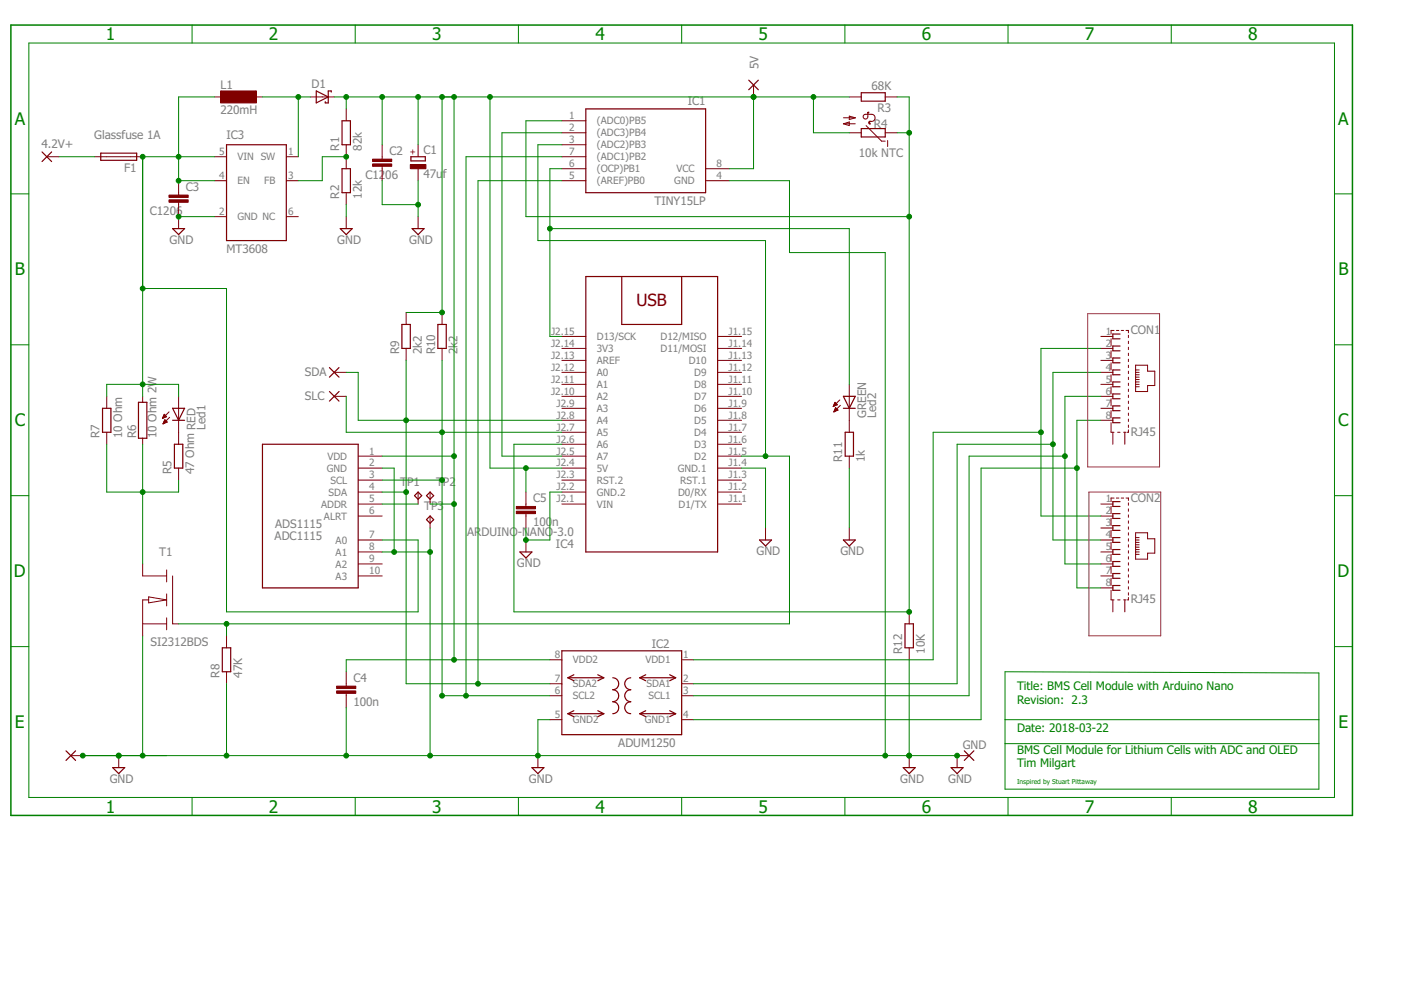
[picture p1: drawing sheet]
<svg xmlns="http://www.w3.org/2000/svg" width="297mm" height="210mm" viewBox="0 0 297 210" stroke-linecap="round" stroke-linejoin="round" font-family="sans-serif">
<g fill="none" stroke="#800000" stroke-width=".25">
<path d="M67.1 19.3l2.5 1.3-2.5 1.2zM70.2 19.5v-.2h-.6v2.5h-.6v-.2M158.7 17l2.1 2M160.8 17l-2.1 2M182.6 19.7h5.1v1.7h-5.1zM8.9 32.2l2 2M10.9 32.2l-2 2M21.4 32.5h7.6v1.5h-7.6zM48 30.7h12.7v20.3h-12.7zM72.5 35.8h1.8v5.1h-1.8zM72.5 25.6h1.8v5.1h-1.8zM87.1 33.2h3.1v.9h-3.1z"/>
<path d="M124.2 23.1h25.4v17.8h-25.4zM182.6 27.3h5.1v1.7h-5.1zM36.6 48.5h2.5l-1.2 1.2zM72.1 48.5h2.6l-1.3 1.2zM87.4 48.5h2.5l-1.3 1.2zM124.2 58.6h27.9v58.4h-27.9zM131.8 58.6v10.2h12.7v-10.2M69.8 77.9l2.1 2.1M71.9 77.9l-2.1 2.1M85.2 68.8h1.8v5.1h-1.8zM92.8 68.8h1.8v5.1h-1.8zM237.5 70.8h-1.6v1h1.6"/>
<path d="M237.5 73.4h-1.6v1h1.6M237.5 75.9h-1.6v1h1.6M237.5 78.4h-1.6v1.1h1.6M21.7 86.6h1.8v5.1h-1.8zM29.4 85.3h1.7v7.6h-1.7zM36.6 86.6h2.5l-1.2 2.5zM36.6 89.1h2.5M37 94.2h1.8v5.1h-1.8zM55.6 94.2h20.3v30.5h-20.3zM69.8 83l2.1 2M71.9 83l-2.1 2M178.8 84h2.5l-1.2 2.6z"/>
<path d="M178.8 86.6h2.5M179.2 91.7h1.8v5h-1.8zM237.5 81h-1.6v1h1.6M237.5 83.5h-1.6v1h1.6M237.5 86.1h-1.6v1h1.6M237.5 88.6h-1.6v1h1.6M87.9 105.1l.7-.8 .8 .8-.8 .8zM90.4 110.2l.8-.8 .7 .8-.7 .7zM91.2 104.3l.7 .8-.7 .8-.8-.8zM110.2 117h2.6l-1.3 1.3zM161 114.5h2.6l-1.3 1.3zM178.8 114.5h2.5l-1.2 1.3z"/>
<path d="M237.5 106.4h-1.6v1h1.6M237.5 108.9h-1.6v1h1.6M237.5 111.4h-1.6v1.1h1.6M237.5 114h-1.6v1h1.6M237.5 116.5h-1.6v1h1.6M237.5 119.1h-1.6v1h1.6M47.1 137.4h1.8v5h-1.8zM119.1 138h25.4v17.8h-25.4zM191.9 132.3h1.8v5.1h-1.8zM237.5 121.6h-1.6v1h1.6M237.5 124.1h-1.6v1.1h1.6M14 159.2l2 2"/>
<path d="M16 159.2l-2 2M120.4 143.7h7.6M120.4 151.3h7.6M120.4 143.7l1.3 .6M120.4 151.3l1.3 .7M121.7 150.7l-1.3 .6M121.7 143.1l-1.3 .6M126.7 143.1l1.3 .6M126.7 150.7l1.3 .6M128 143.7l-1.3 .6M128 151.3l-1.3 .7M129.9 143.7a1.27 1.27 0 0 1 1.3 1.3 1.27 1.27 0 0 1-1.3 1.2 1.27 1.27 0 0 1 1.3 1.3 1.27 1.27 0 0 1-1.3 1.3 1.27 1.27 0 0 1 1.3 1.3 1.27 1.27 0 0 1-1.3 1.2"/>
<path d="M133.7 143.7a1.27 1.27 0 0 0-1.2 1.3 1.27 1.27 0 0 0 1.2 1.2 1.27 1.27 0 0 0-1.2 1.3 1.27 1.27 0 0 0 1.2 1.3 1.27 1.27 0 0 0-1.2 1.3 1.27 1.27 0 0 0 1.2 1.2M135.6 143.7h7.7M135.6 143.7l1.3 .6M135.6 151.3h7.7M135.6 151.3l1.3 .7M136.9 143.1l-1.3 .6M136.9 150.7l-1.3 .6M142 143.1l1.3 .6M142 150.7l1.3 .6M143.3 143.7l-1.3 .6M143.3 151.3l-1.3 .7M204.4 159.2l2.1 2"/>
<path d="M206.5 159.2l-2.1 2M23.9 162.8h2.5l-1.2 1.2zM112.8 162.8h2.5l-1.3 1.2zM191.5 162.8h2.5l-1.2 1.2zM201.7 162.8h2.5l-1.3 1.2z"/>
</g>
<g fill="none" stroke="#800000" stroke-width=".21">
<path d="M159.8 18v2.6M9.9 33.2h2.6M20.1 33.2h10.1M37.9 38.3v3.1M45.5 33.2h2.5M45.5 20.6h2.5M45.5 38.3h2.5M53.1 20.6h2.5M60.7 33.2h2.5M60.7 38.3h2.5M65.8 20.6h5.1M73.4 23.1v2.5"/>
<path d="M73.4 30.7v5.1M81 30.7v3M81 35.3v3M88.6 30.7v2.5M88.6 35.8v2.5M119.1 33.2h5.1M119.1 28.2h5.1M119.1 30.7h5.1M119.1 25.6h5.1M119.1 35.8h5.1M119.1 38.3h5.1M149.6 35.8h5.1"/>
<path d="M149.6 38.3h5.1M178.8 26.2l1.3-.3v.7zM178.8 25h2.5M178.8 26.2h2.5M180.1 24.6l1.2 .4-1.2 .4zM180.1 20.6h2.5M180.1 28.2h2.5M183.6 26.6l3.3 3.3h.8M184 24v.7a.5 .5 0 0 1-.5 .5 .5 .5 0 0 1-.5-.5 .5 .5 0 0 1 .5-.5h1.3a.77 .77 0 0 1 .7 .9 .77 .77 0 0 1-1 .6M187.7 20.6h2.5M187.7 28.2h2.5M188.2 29.8v1.3"/>
<path d="M37.9 42.9v5.6M45.5 45.9h2.5M60.7 45.9h2.5M73.4 40.9v2.5M73.4 45.9v2.6M88.6 45.9v2.6M70.9 79h2.5M86.1 66.3v2.5M86.1 73.9v2.5M93.7 66.3v2.5M93.7 73.9v2.5M119.1 79h5.1"/>
<path d="M119.1 71.3h5.1M119.1 73.9h5.1M119.1 76.4h5.1M152.1 79h5.1M152.1 71.3h5.1M152.1 73.9h5.1M152.1 76.4h5.1M233.4 79h2.5M233.4 71.3h2.5M233.4 73.9h2.5M233.4 76.4h2.5M235.6 71.8v1.6"/>
<path d="M235.6 74.4v1.5M235.6 76.9v1.5M235.6 79.5v1.5M236.2 70.1h-.6v.7M236.7 70.1h.5M237.7 70.1h.5M238.7 70.1h.5v.5M239.2 71.1v.5M239.2 72.3v.6M239.2 73.6v.5M239.2 74.9v.5M239.2 76.2v.5"/>
<path d="M239.2 77.4v.5M239.2 78.7v.5M239.2 80v.5M240.8 79h.7M240.8 77.4h2.5v1.3h1.5v3h-1.5v1.3h-2.5zM240.8 78.4h.7M240.8 79.5h.7M240.8 80h.7M22.6 84v2.6M22.6 91.7v2.5M30.2 84v1.3M30.2 92.9v1.3"/>
<path d="M34.5 88.6h.2M34.5 88.5h.5M34.6 88.4h.7M34.6 89.8h.1M34.6 88.2h.6M34.6 89.7h.3M34.7 88.1h.4M34.7 89.6h.5M34.7 88h.3M34.7 89.5h.7M34.8 89.3h.5M34.8 87.9h.1"/>
<path d="M34.8 87.8l.5 .5-.9 .4zM34.8 89.2h.4M34.9 89.1h.2M34.9 89l.6 .5-.9 .4zM35.8 87.3l-1.4 1.4M36 88.5l-1.4 1.4M37.9 84v10.2M37.9 99.3v2.5M70.9 84h2.5M75.9 96.7h5.1M75.9 99.3h5.1M119.1 86.6h5.1"/>
<path d="M119.1 89.1h5.1M119.1 84h5.1M119.1 91.7h5.1M119.1 81.5h5.1M119.1 96.7h5.1M119.1 99.3h5.1M119.1 94.2h5.1M152.1 86.6h5.1M152.1 89.1h5.1M152.1 84h5.1M152.1 91.7h5.1M152.1 81.5h5.1"/>
<path d="M152.1 96.7h5.1M152.1 99.3h5.1M152.1 94.2h5.1M176.7 86.1h.2M176.7 86h.5M176.8 87.3h.1M176.8 85.8h.7M176.8 85.7h.6M176.8 87.2h.3M176.9 85.6h.4M176.9 87h.5M177 85.5h.2"/>
<path d="M177 86.9h.6M177 85.3h.1M177 86.8h.5M177 85.3l.5 .5-.8 .4zM177.1 86.7h.3M177.1 86.6h.2M177.1 86.4h.1M177.2 86.4l-.4 .9M177.2 86.4l.5 .6-.9 .3M178.1 84.8l-1.4 1.4M178.2 85.9l-1.4 1.4M180.1 81.5v10.2"/>
<path d="M180.1 96.7v2.6M233.4 86.6h2.5M233.4 89.1h2.5M233.4 84h2.5M233.4 81.5h2.5M235.6 89.6v2.1h.6M235.6 82v1.5M235.6 84.5v1.6M235.6 87.1v1.5M235.9 91.7v2.5M237 91.7h.5M238.2 91.7h.5"/>
<path d="M238.5 91.7v2.5M239.2 91.1v.6h-.2M239.2 81.2v.5M239.2 82.5v.5M239.2 83.8v.5M239.2 85v.6M239.2 86.3v.5M239.2 87.6v.5M239.2 88.9v.5M239.2 90.1v.5M240.8 80.5h.7M240.8 81h.7"/>
<path d="M240.8 81.5h.7M240.8 82h.7M30.2 119.6v2.5h5.1M75.9 114.5h5.1M75.9 117h5.1M75.9 106.9h5.1M75.9 109.4h5.1M75.9 119.6h5.1M75.9 101.8h5.1M75.9 104.3h5.1M88.6 104.3v2.6M91.2 104.3v2.6"/>
<path d="M91.2 109.4v2.6M111.5 104.3v3.1M111.5 108.9v3.1M111.5 114.5v2.5M119.1 106.9h5.1M119.1 101.8h5.1M119.1 104.3h5.1M152.1 106.9h5.1M152.1 101.8h5.1M152.1 104.3h5.1M162.3 112v2.5M180.1 112v2.5"/>
<path d="M233.4 114.5h2.5M233.4 117h2.5M233.4 106.9h2.5M233.4 109.4h2.5M233.4 112h2.5M233.4 119.6h2.5M235.6 107.4v1.5M235.6 109.9v1.5M235.6 112.5v1.5M235.6 115v1.5M235.6 117.5v1.6M236.2 105.6h-.6v.8"/>
<path d="M236.7 105.6h.5M237.7 105.6h.5M238.7 105.6h.5v.5M239.2 106.6v.5M239.2 107.9v.5M239.2 109.2v.5M239.2 110.4v.5M239.2 111.7v.5M239.2 113v.5M239.2 114.2v.5M239.2 115.5v.5M239.2 116.8v.5"/>
<path d="M239.2 118v.6M239.2 119.3v.5M240.8 113h2.5v1.2h1.5v3.1h-1.5v1.3h-2.5zM240.8 114h.7M240.8 114.5h.7M240.8 115h.7M240.8 115.5h.7M240.8 116h.7M240.8 116.5h.7M240.8 117h.7M240.8 117.5h.7M30.2 132.3h5.1"/>
<path d="M31.5 127.2h-1.3v7.6M31.5 126.6l3.8 .6-3.8 .6zM35.3 120.8v2.6M35.3 125.9v2.6M35.3 131v2.5M36.6 122.1v10.2h1.3M48 134.8v2.6M75.9 122.1h5.1M116.6 139.9h2.5M144.5 139.9h2.6M192.8 129.7v2.6M192.8 137.4v2.5"/>
<path d="M233.4 122.1h2.5M233.4 124.7h2.5M235.6 125.2v2h.6M235.6 120.1v1.5M235.6 122.6v1.5M235.9 127.2v2.5M237 127.2h.5M238.2 127.2h.5M238.5 127.2v2.5M239.2 126.7v.5h-.2M239.2 120.6v.5M239.2 121.9v.5"/>
<path d="M239.2 123.1v.5M239.2 124.4v.5M239.2 125.7v.5M48 142.4v2.6M73.4 142.4v3.1M73.4 147v3.1M116.6 145h2.5M116.6 147.5h2.5M116.6 152.6h2.5M144.5 145h2.6M144.5 147.5h2.6M144.5 152.6h2.6"/>
<path d="M15 160.2h2.5M25.2 160.2v2.6M114 160.2v2.6M192.8 160.2v2.6M205.5 160.2h-2.6v2.6"/>
</g>
<g fill="#800000" stroke="#800000" stroke-width=".21">
<path d="M184.3 25.7h.2l-.2 .3 .2 .3-.3-.2z" fill-rule="evenodd"/>
<path d="M184 23.8h.2l-.1 .2h-.2z" fill-rule="evenodd"/>
</g>
<g fill="#800000" stroke="#800000" stroke-width=".21">
<path d="M87 34.9h3.3v.9h-3.3z"/>
<path d="M79 34.8h4.1v.5h-4.1z"/>
<path d="M79 33.7h4.1v.5h-4.1z"/>
<path d="M35.8 42.4h4.1v.5h-4.1z"/>
<path d="M35.8 41.4h4.1v.5h-4.1z"/>
<path d="M46.8 19.3h7.6v2.5h-7.6z"/>
<path d="M71.4 146.5h4v.5h-4z"/>
<path d="M71.4 145.5h4v.5h-4z"/>
<path d="M109.5 108.4h4v.5h-4z"/>
<path d="M109.5 107.4h4v.5h-4z"/>
</g>
<path d="M2.3 5.3h284.4v167.6h-284.4z" fill="none" stroke="#008000" stroke-width=".32"/>
<g fill="none" stroke="#008000" stroke-width=".21">
<path d="M6.1 9.1h276.8v160h-276.8zM40.7 5.3v3.8M75.3 5.3v3.8M109.9 5.3v3.8M144.5 5.3v3.8M179.1 5.3v3.8M213.7 5.3v3.8M248.3 5.3v3.8M12.5 33.2h7.6M45.5 33.2h-15.3v50.8M45.5 20.6h-7.6v17.7h7.6M55.6 20.6h10.2"/>
<path d="M63.2 20.6v12.6M70.9 20.6h109.2M73.4 33.2h-5.1v5.1h-5.1M73.4 20.6v2.5M81 20.6v10.1M81 38.3v5.1h7.6M88.6 20.6v10.1M88.6 38.3v7.6M93.7 20.6v45.7h-7.6M96.3 20.6v119.3M103.9 20.6v78.7h15.2M119.1 33.2h-20.3v114.3"/>
<path d="M119.1 28.2h-12.7v68.5h12.7M119.1 25.6h-7.6v20.3h81.3M119.1 35.8h-2.5v35.5h2.5M119.1 30.7h-5.1v20.3h48.3v45.7M119.1 38.3h-17.8v106.7M154.7 38.3h12.7v15.3h20.3v106.6M159.8 20.6v15.2h-5.1M172.5 20.6v7.6h7.6M190.2 20.6h2.6v109.1h-83.8v-35.5h10.1M190.2 28.2h2.6M2.3 41.1h3.8M37.9 45.9h7.6"/>
<path d="M73.4 43.4v2.5M116.6 48.5h63.5v33M282.9 41.1h3.8M2.3 73.1h3.8M30.2 61.2h17.8v68.5h40.6v-15.2h-7.6M73.4 79h2.5v10.1h43.2M86.1 76.4v68.6h30.5M93.7 76.4v71.1h22.9M233.4 79h-10.2v35.5h10.2M233.4 73.9h-12.7v35.5h12.7M282.9 73.1h3.8M22.6 94.2v10.1h15.3v-2.5"/>
<path d="M22.6 84v-2.5h15.3v2.5M30.2 94.2v25.4M73.4 84v7.7h45.7M81 96.7h15.3M81 99.3h2.6v17.7M111.5 99.3v5M157.2 96.7h10.2v35.6h-129.5M157.2 99.3h5.1v12.7M180.1 99.3v12.7M220.7 91.7h-22.9v48.2h-50.7M223.2 94.2h-20.3v50.8h-55.8M225.8 96.7h-20.3v50.8h-58.4"/>
<path d="M228.3 99.3h-20.3v53.3h-60.9M233.4 84h-7.6v35.6h7.6M233.4 89.1h-5.1v35.6h5.1M2.3 105.1h3.8M81 104.3h5.1M81 117h10.2M81 106.9h7.6M81 101.8h12.7M91.2 112v48.2M91.2 106.9h5.1M119.1 104.3h-2.5v10.2h-5.1v-2.5M282.9 105.1h3.8"/>
<path d="M2.3 137.1h3.8M30.2 134.8v25.4M48 132.3v2.5M116.6 139.9h-43.2v2.5M192.8 139.9v20.3M282.9 137.1h3.8M48 145v15.2M73.4 150.1v10.1M116.6 152.6h-2.6v7.6M213.1 142.4l66.5 .3v24.6h-66.5zM213.1 152.6h66.5M213.1 157.7h66.5"/>
<path d="M17.5 160.2h185.4M40.7 169.1v3.8M75.3 169.1v3.8M109.9 169.1v3.8M144.5 169.1v3.8M179.1 169.1v3.8M213.7 169.1v3.8M248.3 169.1v3.8"/>
</g>
<g fill="#008000" stroke="#008000" stroke-width=".21">
<circle cx="223.2" cy="94.2" r=".51"/>
<circle cx="225.8" cy="96.7" r=".51"/>
<circle cx="111.5" cy="114.5" r=".51"/>
<circle cx="30.2" cy="81.5" r=".51"/>
<circle cx="37.9" cy="38.3" r=".51"/>
<circle cx="37.9" cy="33.2" r=".51"/>
<circle cx="30.2" cy="33.2" r=".51"/>
<circle cx="30.2" cy="61.2" r=".51"/>
<circle cx="30.2" cy="104.3" r=".51"/>
<circle cx="25.2" cy="160.2" r=".51"/>
<circle cx="192.8" cy="160.2" r=".51"/>
<circle cx="114" cy="160.2" r=".51"/>
<circle cx="48" cy="160.2" r=".51"/>
<circle cx="73.4" cy="160.2" r=".51"/>
<circle cx="17.5" cy="160.2" r=".51"/>
<circle cx="30.2" cy="160.2" r=".51"/>
<circle cx="202.9" cy="160.2" r=".51"/>
<circle cx="187.7" cy="160.2" r=".51"/>
<circle cx="91.2" cy="160.2" r=".51"/>
<circle cx="91.2" cy="117" r=".51"/>
<circle cx="83.6" cy="117" r=".51"/>
<circle cx="96.3" cy="139.9" r=".51"/>
<circle cx="96.3" cy="20.6" r=".51"/>
<circle cx="93.7" cy="66.3" r=".51"/>
<circle cx="93.7" cy="20.6" r=".51"/>
<circle cx="159.8" cy="20.6" r=".51"/>
<circle cx="172.5" cy="20.6" r=".51"/>
<circle cx="73.4" cy="20.6" r=".51"/>
<circle cx="81" cy="20.6" r=".51"/>
<circle cx="88.6" cy="20.6" r=".51"/>
<circle cx="103.9" cy="20.6" r=".51"/>
<circle cx="96.3" cy="96.7" r=".51"/>
<circle cx="111.5" cy="99.3" r=".51"/>
<circle cx="96.3" cy="106.9" r=".51"/>
<circle cx="220.7" cy="91.7" r=".51"/>
<circle cx="228.3" cy="99.3" r=".51"/>
<circle cx="48" cy="132.3" r=".51"/>
<circle cx="162.3" cy="96.7" r=".51"/>
<circle cx="101.3" cy="145" r=".51"/>
<circle cx="86.1" cy="89.1" r=".51"/>
<circle cx="86.1" cy="104.3" r=".51"/>
<circle cx="93.7" cy="91.7" r=".51"/>
<circle cx="93.7" cy="147.5" r=".51"/>
<circle cx="98.8" cy="147.5" r=".51"/>
<circle cx="93.7" cy="101.8" r=".51"/>
<circle cx="192.8" cy="129.7" r=".51"/>
<circle cx="192.8" cy="45.9" r=".51"/>
<circle cx="192.8" cy="28.2" r=".51"/>
<circle cx="37.9" cy="45.9" r=".51"/>
<circle cx="88.6" cy="43.4" r=".51"/>
<circle cx="73.4" cy="33.2" r=".51"/>
<circle cx="63.2" cy="20.6" r=".51"/>
<circle cx="116.6" cy="48.5" r=".51"/>
</g>
<path d="M230.6 66.5h15.3v32.5h-15.3zM230.9 104.3h15.2v30.5h-15.2z" fill="none" stroke="#800080" stroke-width=".21"/>
<g font-size="3.7" fill="#008000">
<text x="22.4" y="8.5">1</text>
<text x="57" y="8.5">2</text>
<text x="91.6" y="8.5">3</text>
<text x="126.2" y="8.5">4</text>
<text x="160.8" y="8.5">5</text>
<text x="195.4" y="8.5">6</text>
<text x="230" y="8.5">7</text>
<text x="264.6" y="8.5">8</text>
<text x="3.1" y="26.4">A</text>
<text x="283.7" y="26.4">A</text>
<text x="3.1" y="58.4">B</text>
<text x="283.8" y="58.4">B</text>
<text x="3.1" y="90.4">C</text>
<text x="283.7" y="90.4">C</text>
<text x="3" y="122.4">D</text>
<text x="283.6" y="122.4">D</text>
<text x="3.2" y="154.4">E</text>
<text x="283.8" y="154.4">E</text>
<text x="22.4" y="172.3">1</text>
<text x="57" y="172.3">2</text>
<text x="91.6" y="172.3">3</text>
<text x="126.2" y="172.3">4</text>
<text x="160.8" y="172.3">5</text>
<text x="195.4" y="172.3">6</text>
<text x="230" y="172.3">7</text>
<text x="264.6" y="172.3">8</text>
</g>
<text font-size="3.6" fill="#800000" x="134.9" y="65">USB</text>
<g font-size="2.5" fill="#808080">
<text x="160.9" y="14.6" transform="rotate(-90 160.9 14.6)">5V</text>
<text x="46.7" y="18.8">L1</text>
<text x="66" y="18.6">D1</text>
<text x="145.8" y="22.3">IC1</text>
<text x="184.8" y="19">68K</text>
<text x="186.1" y="23.8">R3</text>
<text x="20" y="29.6">Glassfuse 1A</text>
<text x="46.7" y="24.1">220mH</text>
<text x="48" y="29.4">IC3</text>
<text x="185.3" y="27.1">R4</text>
<text x="8.8" y="31.4">4.2V+</text>
<text x="71.9" y="32" transform="rotate(-90 71.9 32)">R1</text>
<text x="76.7" y="32" transform="rotate(-90 76.7 32)">82k</text>
<text x="82.6" y="32.9">C2</text>
<text x="89.8" y="32.8">C1</text>
<text x="182.1" y="33.4">10k NTC</text>
<text x="26.3" y="36.4">F1</text>
<text x="39.4" y="40.5">C3</text>
<text x="77.5" y="37.9">C12</text>
<text x="81.7" y="37.9">06</text>
<text x="89.8" y="37.8">47u</text>
<text x="93.9" y="37.8">f</text>
<text x="31.8" y="45.6">C1206</text>
<text x="71.9" y="42.1" transform="rotate(-90 71.9 42.1)">R2</text>
<text x="76.7" y="42.1" transform="rotate(-90 76.7 42.1)">12k</text>
<text x="138.8" y="43.4">TINY15LP</text>
<text x="36" y="51.6">GND</text>
<text x="48" y="53.6">MT3608</text>
<text x="71.5" y="51.6">GND</text>
<text x="86.7" y="51.6">GND</text>
<text x="239.8" y="70.8">CON1</text>
<text x="84.6" y="75.1" transform="rotate(-90 84.6 75.1)">R9</text>
<text x="89.4" y="75.1" transform="rotate(-90 89.4 75.1)">2k2</text>
<text x="92.2" y="75.1" transform="rotate(-90 92.2 75.1)">R10</text>
<text x="97" y="75.1" transform="rotate(-90 97 75.1)">2k2</text>
<text x="64.7" y="79.6">SDA</text>
<text x="64.7" y="84.7">SLC</text>
<text x="183.6" y="88.6" transform="rotate(-90 183.6 88.6)">GREEN</text>
<text x="185.8" y="88.6" transform="rotate(-90 185.8 88.6)">Led2</text>
<text x="21.1" y="92.9" transform="rotate(-90 21.1 92.9)">R7</text>
<text x="25.9" y="92.9" transform="rotate(-90 25.9 92.9)">10 Ohm</text>
<text x="28.9" y="92.9" transform="rotate(-90 28.9 92.9)">R6</text>
<text x="33.2" y="92.9" transform="rotate(-90 33.2 92.9)">10 Ohm 2W</text>
<text x="43.6" y="91.1" transform="rotate(-90 43.6 91.1)">Led1</text>
<text x="239.8" y="92.4">RJ45</text>
<text x="36.4" y="100.5" transform="rotate(-90 36.4 100.5)">R5</text>
<text x="41.2" y="100.5" transform="rotate(-90 41.2 100.5)">47 Ohm RED</text>
<text x="178.6" y="98" transform="rotate(-90 178.6 98)">R11</text>
<text x="183.4" y="98" transform="rotate(-90 183.4 98)">1k</text>
<text x="84.8" y="103.1">T</text>
<text x="86.3" y="103.1">P1</text>
<text x="92.5" y="103.1">T</text>
<text x="93.9" y="103.1">P2</text>
<text x="113" y="106.5">C5</text>
<text x="239.8" y="106.4">CON2</text>
<text x="58.3" y="112">ADS1115</text>
<text x="89.9" y="108.1">TP3</text>
<text x="99" y="113.7">ARDUINO-NANO</text>
<text x="113" y="111.6">100</text>
<text x="117.1" y="111.6">n</text>
<text x="117.3" y="113.7">-3.0</text>
<text x="33.8" y="117.9">T1</text>
<text x="58.2" y="114.5">ADC1115</text>
<text x="117.9" y="116.3">IC4</text>
<text x="160.4" y="117.7">GND</text>
<text x="178.2" y="117.7">GND</text>
<text x="109.6" y="120.2">GND</text>
<text x="239.8" y="128">RJ45</text>
<text x="31.9" y="137">SI2312BDS</text>
<text x="138.2" y="137.3">IC2</text>
<text x="46.5" y="143.7" transform="rotate(-90 46.5 143.7)">R8</text>
<text x="51.3" y="143.7" transform="rotate(-90 51.3 143.7)">47K</text>
<text x="191.3" y="138.6" transform="rotate(-90 191.3 138.6)">R12</text>
<text x="196.1" y="138.6" transform="rotate(-90 196.1 138.6)">10K</text>
<text x="74.9" y="149.7">100n</text>
<text x="74.9" y="144.6">C4</text>
<text x="131.1" y="158.3">ADUM1250</text>
<text x="204.1" y="158.8">GND</text>
<text x="23.3" y="165.9">GND</text>
<text x="112.1" y="165.9">GND</text>
<text x="190.9" y="165.9">GND</text>
<text x="201" y="165.9">GND</text>
</g>
<g font-size="2.5" fill="#008000">
<text x="215.6" y="146.2">Title: BMS Cell Module with Arduino Nano</text>
<text x="215.6" y="149.3">Revision: 2.3</text>
<text x="215.6" y="155.1">Date: 2018-03-22</text>
<text x="215.6" y="159.9">BMS Cell Module for Lithium Cells with ADC and OLED</text>
<text x="215.6" y="162.6">Tim Milgart</text>
</g>
<g font-size="2.1" fill="#808080">
<text x="120.7" y="27.8">2</text>
<text x="120.7" y="25.3">1</text>
<text x="126.5" y="28.9">(ADC3)PB4</text>
<text x="126.5" y="26.4">(ADC0)PB5</text>
<text x="46.5" y="32.9">5</text>
<text x="50.4" y="34">VIN SW</text>
<text x="61.1" y="32.9">1</text>
<text x="120.7" y="30.3">3</text>
<text x="120.7" y="32.9">7</text>
<text x="120.7" y="35.4">6</text>
<text x="126.5" y="31.5">(ADC2)PB3</text>
<text x="126.5" y="34">(ADC1)PB2</text>
<text x="151.9" y="35.4">8</text>
<text x="46.5" y="38">4</text>
<text x="50.4" y="39.1">EN</text>
<text x="56" y="39.1">FB</text>
<text x="61.1" y="38">3</text>
<text x="120.7" y="38">5</text>
<text x="126.5" y="36.5">(OCP)PB1</text>
<text x="126.5" y="39.1">(AREF)PB0</text>
<text x="143" y="39.1">GND</text>
<text x="143.4" y="36.5">VCC</text>
<text x="151.9" y="38">4</text>
<text x="46.5" y="45.6">2</text>
<text x="50.4" y="46.7">GND NC</text>
<text x="61.1" y="45.6">6</text>
<text x="116.8" y="71">J2.15</text>
<text x="154.5" y="71">J1.15</text>
<text x="234.4" y="71">1</text>
<text x="116.8" y="76.1">J2.13</text>
<text x="116.8" y="73.5">J2.14</text>
<text x="126.5" y="77.2">AREF</text>
<text x="126.5" y="74.6">3V3</text>
<text x="126.5" y="72.1">D13/SCK</text>
<text x="140" y="74.6">D11/MOSI</text>
<text x="140" y="72.1">D12/MISO</text>
<text x="146" y="77.2">D10</text>
<text x="154.5" y="76.1">J1.13</text>
<text x="154.5" y="73.5">J1.14</text>
<text x="234.4" y="73.5">2</text>
<text x="234.4" y="76.1">3</text>
<text x="116.8" y="83.7">J2.10</text>
<text x="116.8" y="81.1">J2.11</text>
<text x="116.8" y="78.6">J2.12</text>
<text x="126.5" y="82.2">A1</text>
<text x="126.5" y="79.7">A0</text>
<text x="147.2" y="82.2">D8</text>
<text x="147.2" y="79.7">D9</text>
<text x="154.5" y="83.7">J1.10</text>
<text x="154.5" y="81.1">J1.11</text>
<text x="154.5" y="78.6">J1.12</text>
<text x="234.4" y="78.6">4</text>
<text x="234.4" y="81.1">5</text>
<text x="234.4" y="83.7">6</text>
<text x="118" y="88.7">J2.8</text>
<text x="118" y="86.2">J2.9</text>
<text x="126.5" y="89.9">A4</text>
<text x="126.5" y="87.3">A3</text>
<text x="126.5" y="84.8">A2</text>
<text x="147.2" y="89.9">D5</text>
<text x="147.2" y="87.3">D6</text>
<text x="147.2" y="84.8">D7</text>
<text x="154.5" y="88.7">J1.8</text>
<text x="154.5" y="86.2">J1.9</text>
<text x="234.4" y="86.2">7</text>
<text x="234.4" y="88.7">8</text>
<text x="118" y="93.8">J2.6</text>
<text x="118" y="91.3">J2.7</text>
<text x="126.5" y="94.9">A6</text>
<text x="126.5" y="92.4">A5</text>
<text x="147.2" y="94.9">D3</text>
<text x="147.2" y="92.4">D4</text>
<text x="154.5" y="93.8">J1.6</text>
<text x="154.5" y="91.3">J1.7</text>
<text x="69.3" y="100">GND</text>
<text x="69.4" y="97.5">VDD</text>
<text x="78.3" y="96.4">1</text>
<text x="78.3" y="98.9">2</text>
<text x="78.3" y="101.4">3</text>
<text x="118" y="101.4">J2.3</text>
<text x="118" y="98.9">J2.4</text>
<text x="118" y="96.4">J2.5</text>
<text x="126.5" y="100">5V</text>
<text x="126.5" y="97.5">A7</text>
<text x="143.7" y="100">GND.1</text>
<text x="147.2" y="97.5">D2</text>
<text x="154.5" y="101.4">J1.3</text>
<text x="154.5" y="98.9">J1.4</text>
<text x="154.5" y="96.4">J1.5</text>
<text x="68.1" y="107.6">ADDR</text>
<text x="69.7" y="105.1">SDA</text>
<text x="70.1" y="102.6">SCL</text>
<text x="78.3" y="104">4</text>
<text x="78.3" y="106.5">5</text>
<text x="118" y="106.5">J2.1</text>
<text x="118" y="104">J2.2</text>
<text x="126.5" y="107.6">VIN</text>
<text x="126.5" y="105.1">GND.2</text>
<text x="126.5" y="102.6">RST.2</text>
<text x="143.8" y="105.1">D0/RX</text>
<text x="143.9" y="107.6">D1/TX</text>
<text x="144.2" y="102.6">RST.1</text>
<text x="154.5" y="106.5">J1.1</text>
<text x="154.5" y="104">J1.2</text>
<text x="234.4" y="106.5">1</text>
<text x="68.7" y="110.2">ALRT</text>
<text x="78.3" y="109.1">6</text>
<text x="234.4" y="109.1">2</text>
<text x="234.4" y="111.6">3</text>
<text x="71.2" y="115.3">A0</text>
<text x="71.2" y="117.8">A1</text>
<text x="78.3" y="114.1">7</text>
<text x="78.3" y="116.7">8</text>
<text x="78.3" y="119.2">9</text>
<text x="234.4" y="114.1">4</text>
<text x="234.4" y="116.7">5</text>
<text x="234.4" y="119.2">6</text>
<text x="71.2" y="120.3">A2</text>
<text x="71.2" y="122.9">A3</text>
<text x="78.3" y="121.8">10</text>
<text x="234.4" y="121.8">7</text>
<text x="234.4" y="124.3">8</text>
<text x="117.6" y="139.5">8</text>
<text x="121.5" y="140.7">VDD2</text>
<text x="136.8" y="140.7">VDD1</text>
<text x="144.9" y="139.5">1</text>
<text x="117.6" y="144.6">7</text>
<text x="117.6" y="147.2">6</text>
<text x="121.5" y="145.7">SDA2</text>
<text x="121.5" y="148.3">SCL2</text>
<text x="137.1" y="145.7">SDA1</text>
<text x="137.5" y="148.3">SCL1</text>
<text x="144.9" y="144.6">2</text>
<text x="144.9" y="147.2">3</text>
<text x="117.6" y="152.2">5</text>
<text x="121.5" y="153.3">GND2</text>
<text x="136.7" y="153.3">GND1</text>
<text x="144.9" y="152.2">4</text>
</g>
<text font-size="1.8" fill="#800000" x="88.1" y="32.8" transform="rotate(-90 88.1 32.8)">+</text>
<text font-size="1.4" fill="#008000" x="215.6" y="166.3">Inspired by Stuart Pittaway</text>
</svg>
